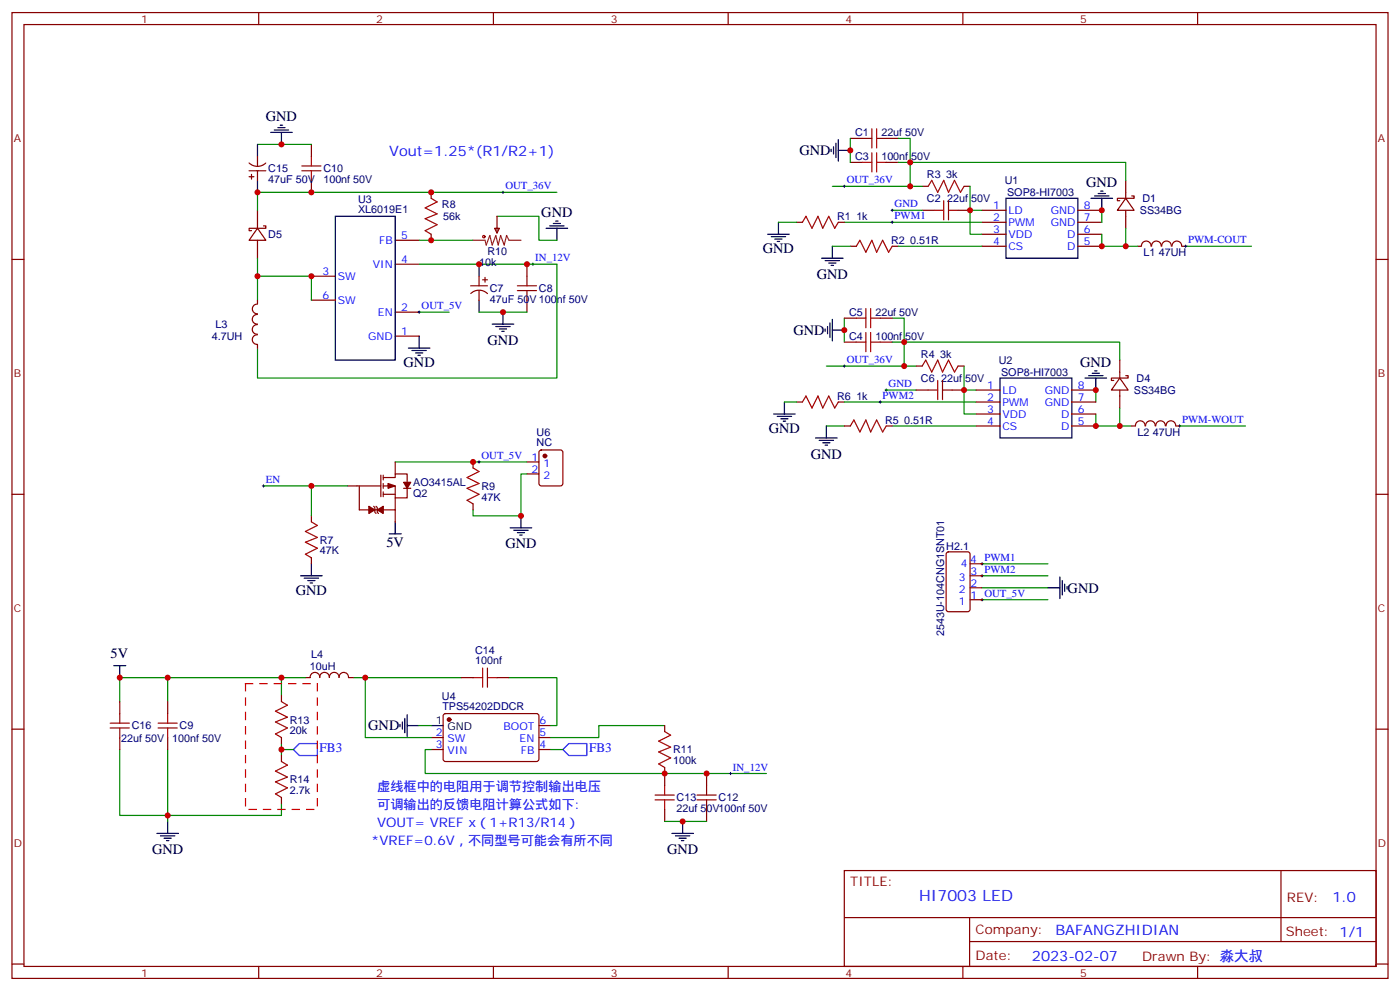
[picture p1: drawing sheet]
<svg xmlns="http://www.w3.org/2000/svg" width="412mm" height="292mm" viewBox="0 0 412 292" stroke-linecap="round" stroke-linejoin="round" font-family="sans-serif">
<g fill="none" stroke="#870000" stroke-width=".35">
<path d="M3.5 3.7h405.4v284.3h-405.4zM7.1 7.2h398.2v277.3h-398.2zM76.2 3.7v3.5M145.3 3.7v3.5M214.5 3.7v3.5M283.6 3.7v3.5M352.8 3.7v3.5M73.4 48a3.5 3.5 0 0 0 4.9 0M73.4 50.3h4.9M73.4 52h1.4M74.1 51.3v1.4M75.8 46v2.9"/>
<path d="M75.8 50.3v2.8M91.7 42.5v3.5M91.7 53.1v3.5M127 56.6v1.8M250.5 40.7h3.5M250.5 47.8h3.5M261.1 40.7h3.5M261.1 47.8h3.5M271.6 54.9h1.8M284 54.9h1.8M331.6 58.4l2.5 3.5h-5zM331.6 53.1v5.3"/>
<path d="M333.4 57.7h.7v.7h-5v.7h.7M3.5 76.4h3.6M75.8 67.2l2.5 3.5h-4.9zM75.8 61.9v5.3M75.8 70.7v5.3M77.6 66.5h.7v.7h-4.9v.7h.7M116.4 77.8h7.1M116.4 70.7h7.1M127 69v1.7M145.7 67.2h1.4l-.7 1.4zM146.4 63.7v4.9M155.2 77.8v3.5"/>
<path d="M234.6 65.4h1.8M246.9 65.4h1.8M250.5 72.5h1.7M262.8 72.5h1.8M271.6 61.9h3.6M282.2 61.9h3.6M289.3 61.9h7M289.3 65.4h7M289.3 69h7M289.3 72.5h7M317.5 61.9h7.1M317.5 65.4h7.1"/>
<path d="M317.5 69h7.1M317.5 72.5h7.1M331.6 61.9v5.3M335.1 72.5h1.1M336.2 72.5a1.41 1.41 0 0 1 1.4-1.5 1.41 1.41 0 0 1 1.4 1.5M339.2 72.5a1.41 1.41 0 0 1 1.4-1.5 1.41 1.41 0 0 1 1.4 1.5M342.2 72.5a1.41 1.41 0 0 1 1.4-1.5 1.41 1.41 0 0 1 1.4 1.5M345.3 72.5a1.41 1.41 0 0 1 1.4-1.5 1.41 1.41 0 0 1 1.4 1.5M348.2 72.5h1M405.3 76.4h3.6M75.8 92.6a1.41 1.41 0 0 0-1.5 1.4 1.41 1.41 0 0 0 1.5 1.4M75.8 95.6a1.41 1.41 0 0 0-1.5 1.4 1.41 1.41 0 0 0 1.5 1.4"/>
<path d="M75.8 89.5a1.41 1.41 0 0 0-1.5 1.4 1.41 1.41 0 0 0 1.5 1.5M75.8 98.6a1.41 1.41 0 0 0-1.5 1.4 1.41 1.41 0 0 0 1.5 1.4v1.1M75.8 88.4v1M91.7 81.3h7.1M91.7 88.4h7.1M116.4 99h7.1M116.4 91.9h7.1M138.6 84.1h5M138.7 86.4a3.5 3.5 0 0 1 4.9 0M141.1 81.3v2.8M141.1 85.5v2.9M142.2 82.4h1.4"/>
<path d="M142.9 81.7v1.4M155.2 88.4v3.5M248.7 93.7h3.5M259.3 93.7h3.5M234.6 118.4h1.8M246.9 118.4h1.8M248.7 100.7h3.5M259.3 100.7h3.5M269.9 114.8h3.5M269.9 107.8h1.7M280.5 114.8h3.5M282.2 107.8h1.8"/>
<path d="M287.5 114.8h7.1M287.5 118.4h7.1M315.7 114.8h7.1M315.7 118.4h7.1M329.8 111.3l2.5 3.5h-4.9zM329.8 106v5.3M329.8 114.8v5.3M331.6 110.6h.7v.7h-4.9v.7h.7M112.2 139.9v6.3M112.9 139.9v1.4M116.4 136v3.5M139.3 136v1.8"/>
<path d="M155.2 136h3.5M155.2 139.5h3.5M159 132.7l.5-.2h5.6l.7 .4v9.4l-.5 .7-5.8 .1-.7-.5-.1-9.4zM248.7 125.4h1.8M261.1 125.4h1.7M287.5 125.4h7.1M287.5 121.9h7.1M315.7 125.4h7.1M315.7 121.9h7.1M333.4 125.4h1M334.5 125.4a1.41 1.41 0 0 1 1.4-1.5 1.41 1.41 0 0 1 1.4 1.5M337.5 125.4a1.41 1.41 0 0 1 1.4-1.5 1.41 1.41 0 0 1 1.4 1.5"/>
<path d="M340.5 125.4a1.41 1.41 0 0 1 1.4-1.5 1.41 1.41 0 0 1 1.4 1.5M343.5 125.4a1.41 1.41 0 0 1 1.4-1.5 1.41 1.41 0 0 1 1.4 1.5M346.4 125.4h1.1M3.5 145.5h3.6M91.7 151.9v1.7M102.3 143.1h9.9M105.8 143.1v7h10.6M110.1 149l.3 .4v1.4l.4 .4M110.8 149l.3 .4v1.4l.4 .4M112.9 143.1h3.5v3.5h3.5v-3.5M112.9 140.6h3.5v-1.1h3.5v2.8M112.9 145.5h3.5"/>
<path d="M112.9 142.3v1.5M112.9 144.8v1.4M116.4 146.6v7M118.9 143.8h2.1M139.3 148.3v1.8M405.3 145.5h3.6M91.7 164.2v1.8M278.9 162.7l.5-.2h5.6l.7 .4 .1 16.5-.5 .6-5.9 .1-.7-.5v-16.4zM285.8 176.6h3.5M285.8 173h3.5M285.8 169.5h3.5M285.8 166h3.5"/>
<path d="M94.2 199.5a1.41 1.41 0 0 0-1.4-1.5 1.41 1.41 0 0 0-1.4 1.5h-1.4M94.2 199.4a1.41 1.41 0 0 1 1.4-1.5 1.41 1.41 0 0 1 1.4 1.5M97 199.4a1.41 1.41 0 0 1 1.4-1.5 1.41 1.41 0 0 1 1.5 1.5 1.4 1.4 0 0 1 1.4-1.4 1.4 1.4 0 0 1 1.3 1.4M102.7 199.5h1.4M135.8 199.5h3.5M146.4 199.5h3.5M3.5 214.7h3.6M35.3 206.6v3.5M35.3 217.1v3.6M49.4 206.6v3.5M49.4 217.1v3.6M82.9 204.8v1.8"/>
<path d="M82.9 217.1v1.8M127 217.1h3.5M130.8 210.3l.4-.2h27.1l.4 .7v13l-.7 .4-27-.1-.5-.6v-12.7zM158.7 217.1h3.6M158.7 213.6h3.6M195.8 213.6v1.8M405.3 214.7h3.6M82.9 222.4v1.8M82.9 234.8v1.7M127 220.7h3.5M158.7 220.7h3.6M195.8 226v5.2"/>
<path d="M195.8 238.3v3.5M208.1 227.7v3.5M208.1 238.3v3.5M248.7 256.3h156.6v28.2h-156.6zM377.3 256.3v20.9M248.7 270.1h156.5M285.6 277.2h119.6M285.6 270.1v14.2M3.5 283.8h3.6M76.2 284.5v3.5M145.3 284.5v3.5M214.5 284.5v3.5"/>
<path d="M283.6 284.5v3.5M352.8 284.5v3.5M405.3 283.8h3.6"/>
</g>
<g fill="none" stroke="#000" stroke-width=".35">
<path d="M79.7 39h6.4M80.8 38.3h4.2M81.8 37.6h2.2M82.5 36.9h.8M82.9 39v3.5M75.8 42.5v3.5M75.8 53.1v3.5M244.8 43.9v.7M245.5 43.2v2.1M246.2 42.2v4.2M246.9 44.3h3.6M246.9 41.1v6.3"/>
<path d="M296.3 58.4h21.2v17.6h-21.2zM321.4 58.4h6.3M322.4 57.7h4.3M323.5 57h2.1M324.2 56.3h.7M324.6 58.4v3.5M98.8 63.7h17.6v42.3h-17.6zM141.1 77.8v3.5M160.9 67.2h6.3M161.9 66.5h4.3M163 65.8h2.1M163.7 65.1h.7"/>
<path d="M164 67.2v3.5M226.1 69h6.4M227.2 69.7h4.2M228.2 70.4h2.2M229 71.1h.7M229.3 65.4v3.6M242 76h6.4M243.1 76.7h4.2M244.1 77.4h2.1M244.8 78.1h.7M245.2 72.5v3.5M123.5 99v3.5"/>
<path d="M141.1 88.4v3.5M145 95.4h6.3M146 96.1h4.3M147.1 96.8h2.1M147.8 97.5h.7M148.2 91.9v3.5M243.1 96.8v.7M243.8 96.1v2.1M244.5 95.1v4.2M245.2 94v6.4M245.2 97.2h3.5M120.3 102.5h6.3"/>
<path d="M121.4 103.2h4.2M122.4 103.9h2.1M123.1 104.6h.7M231.1 118.4v3.5M294.6 111.3h21.1v17.6h-21.1zM319.6 111.3h6.4M320.7 110.6h4.2M321.7 109.9h2.1M322.4 109.2h.7M322.8 111.3v3.5M227.9 121.9h6.3M229 122.6h4.2"/>
<path d="M230 123.3h2.1M230.7 124h.7M240.2 128.9h6.4M241.3 129.6h4.2M242.4 130.4h2.1M243.1 131.1h.7M243.4 125.4v3.5M114.7 157.2h3.5M116.4 153.6v3.6M150.3 155.4h6.3M151.3 156.1h4.3M152.4 156.8h2.1"/>
<path d="M153.1 157.5h.7M153.5 151.9v3.5M88.5 169.5h6.4M89.6 170.2h4.2M90.7 170.9h2.1M91.4 171.6h.7M91.7 166v3.5M308.7 173h3.5M312.2 169.9v6.3M312.9 170.9v4.3M313.6 172v2.1M314.3 172.7v.7"/>
<path d="M33.5 196h3.5M35.3 196v3.5M117.8 213.3v.7M118.5 212.5v2.2M119.2 211.5v4.2M119.9 213.6h3.6M119.9 210.4v6.4M127 213.6h3.5M46.2 245.4h6.4M47.3 246.1h4.2M48.3 246.8h2.1M49 247.5h.7"/>
<path d="M49.4 241.8v3.6M197.9 245.4h6.4M199 246.1h4.2M200 246.8h2.1M200.7 247.5h.7M201.1 241.8v3.6"/>
</g>
<g fill="none" stroke="#008700" stroke-width=".35">
<path d="M75.8 42.5h15.9M164 56.6h-88.2v5.3M245.2 54.9h26.4M250.5 40.7v7.1M264.6 40.7h3.5v7.1h-3.5M285.8 54.9v7M331.6 53.1v-5.3h-63.5v7.1M75.8 76v5.3M123.5 77.8h40.5v33.5h-88.2v-8.8M123.5 70.7h15.8M146.4 63.7h12.3v7h5.3M229.3 65.4h5.3"/>
<path d="M245.2 72.5h5.3M248.7 65.4h40.6M262.8 61.9h8.8M264.6 72.5h24.7M289.3 61.9h-3.5v7.1h3.5M324.6 69v3.5h10.5M324.6 61.9v3.5M331.6 67.2v5.3M349.2 72.5h19.5M75.8 88.4v-7.1h15.9v7.1M123.5 91.9h8.8M141.1 91.9h14.1"/>
<path d="M248.7 93.7v7M262.8 93.7h3.5v7h-3.5M231.1 118.4h3.5M243.4 107.8h26.5M248.7 118.4h38.8M261.1 114.8h8.8M284 107.8v7M287.5 114.8h-3.5v7.1h3.5M322.8 114.8v3.6M329.8 106v-5.3h-63.5v7.1M116.4 136h38.8M155.2 139.5h-1.7v12.4h-14.2v-1.8"/>
<path d="M243.4 125.4h5.3M262.8 125.4h24.7M322.8 121.9v3.5h10.6M329.8 120.1v5.3M347.5 125.4h19.4M77.6 143.1h24.7M91.7 143.1v8.8M289.3 166h19.4M289.3 169.5h19.4M289.3 173h19.4M289.3 176.6h19.4M49.4 199.5h-14.1v7.1"/>
<path d="M82.9 199.5h-33.5v7.1M90 199.5h-7.1v5.3M104.1 199.5h3.5M135.8 199.5h-28.2v17.6h19.4M149.9 199.5h14.1v14.1h-1.7M82.9 218.9v3.5M123.5 213.6h3.5M195.8 213.6h-19.4v3.5h-14.1M35.3 220.7v19.4h47.6v-3.6M49.4 220.7v21.1M82.9 220.7h3.5M127 220.7h-1.8v7h100.6"/>
<path d="M162.3 220.7h3.5M195.8 241.8h12.3"/>
</g>
<g fill="none" stroke="#a10000" stroke-width=".35">
<path d="M256.8 37.9v5.7M258.2 37.9v5.7M88.9 50.3h5.6M88.9 48.9h5.6M91.7 46v2.9M91.7 50.3v2.8M127 58.4l1.8 1-3.6 1.8 3.6 1.8-3.6 1.4 3.6 1.7-3.6 1.8 1.8 1.1M254 40.7h2.8M254 47.8h2.8M256.8 45v5.6M258.2 40.7h2.9M258.2 45v5.6"/>
<path d="M258.2 47.8h2.9M273.4 54.9l1.1-1.8 1.7 3.5 1.8-3.5 1.4 3.5 1.8-3.5 1.7 3.5 1.1-1.7M278 59.1v5.6M279.4 59.1v5.6M236.4 65.4l1-1.7 1.8 3.5 1.7-3.5 1.5 3.5 1.7-3.5 1.8 3.5 1-1.8M252.2 72.5l1.1-1.8 1.8 3.6 1.7-3.6 1.4 3.6 1.8-3.6 1.8 3.6 1-1.8M275.2 61.9h2.8M279.4 61.9h2.8M152.4 85.5h5.6M152.4 84.1h5.6M155.2 81.3v2.8M155.2 85.5v2.9"/>
<path d="M252.2 93.7h2.9M255.1 90.8v5.7M255.1 97.9v5.6M256.5 90.8v5.7M256.5 97.9v5.6M256.5 93.7h2.8M236.4 118.4l1-1.8 1.8 3.5 1.7-3.5 1.5 3.5 1.7-3.5 1.8 3.5 1-1.7M252.2 100.7h2.9M256.5 100.7h2.8M271.6 107.8l1.1-1.8 1.8 3.5 1.7-3.5 1.4 3.5 1.8-3.5 1.8 3.5 1-1.7M273.4 114.8h2.8M276.2 112v5.7"/>
<path d="M277.6 114.8h2.9M277.6 112v5.7M139.3 137.8l1.8 1-3.5 1.8 3.5 1.7-3.5 1.5 3.5 1.7-3.5 1.8 1.7 1M250.5 125.4l1-1.8 1.8 3.6 1.8-3.6 1.4 3.6 1.7-3.6 1.8 3.6 1.1-1.8M91.7 153.6l1.8 1.1-3.5 1.8 3.5 1.7-3.5 1.4 3.5 1.8-3.5 1.8 1.7 1M139.3 199.5h2.9M142.2 196.7v5.6M143.6 196.7v5.6M143.6 199.5h2.8M32.5 214.3h5.6M32.5 212.9h5.6M35.3 210.1v2.8"/>
<path d="M35.3 214.3v2.8M46.6 214.3h5.6M46.6 212.9h5.6M49.4 210.1v2.8M49.4 214.3v2.8M82.9 206.6l1.8 1-3.6 1.8 3.6 1.7-3.6 1.4 3.6 1.8-3.6 1.8 1.8 1M195.8 215.4l1.8 1-3.6 1.8 3.6 1.8-3.6 1.4 3.6 1.7-3.6 1.8 1.8 1.1M82.9 224.2l1.8 1-3.6 1.8 3.6 1.8-3.6 1.4 3.6 1.8-3.6 1.7 1.8 1.1M193 235.5h5.6M193 234.1h5.6M195.8 231.2v2.9M195.8 235.5v2.8"/>
<path d="M205.3 235.5h5.7M205.3 234.1h5.7M208.1 231.2v2.9M208.1 235.5v2.8"/>
<circle cx="142.5" cy="69.7" r=".35"/>
</g>
<g fill="none" stroke="#000" stroke-width=".29">
<path d="M147.8 56.6h.7M148.2 56.3v.7M248.4 54.9h.7M248.7 54.5v.7M156.6 77.8h.7M157 77.4v.7M262.5 61.9h.7M262.5 65.4h.7M262.8 61.6v.7M262.8 65.1v.7M348.9 72.5h.7M349.2 72.1v.7"/>
<path d="M123.1 91.9h.7M123.5 91.5v.8M248.4 107.8h.7M248.7 107.4v.7M258.9 118.4h.7M259.3 118v.7M260.7 114.8h.7M261.1 114.5v.7M140.8 136h.7M141.1 135.6v.7M347.1 125.4h.7M347.5 125.1v.7"/>
<path d="M77.3 143.1h.7M77.6 142.7v.7M288.9 169.5h.7M288.9 166h.7M288.9 176.6h.7M289.3 165.6v.7M289.3 169.2v.7M289.3 176.2v.7M214.8 227.7h.7M215.2 227.4v.7"/>
</g>
<g fill="#870000" stroke="#870000" stroke-width=".35">
<path d="M108.7 149l1.7 1.1-1.7 1.1z"/>
<path d="M111.1 150.1l1.8-1.1v2.2z"/>
<path d="M118.9 142h2.1l-1.1 1.8z"/>
<path d="M114.3 142.3l2.1 .8-2.1 .7z"/>
<circle cx="132.3" cy="211.8" r=".53"/>
<circle cx="160.5" cy="134.2" r=".53"/>
</g>
<path d="M86.4 220.7l1.8-1.8h5.3v3.5h-5.3zM165.8 220.7l1.8-1.8h5.3v3.5h-5.3z" fill="none" stroke="#00f" stroke-width=".35"/>
<path d="M72.3 201.3h21.2v37h-21.2z" fill="none" stroke="#f00" stroke-width=".35" stroke-dasharray="2.1 2.1"/>
<path d="M139.3 70.7h3.6l.3 1.4 1.1-2.8 .7 2.8 1-2.8 .8 2.8 .7-2.8 1 2.8 .7-2.8 .7 1.4h3.6" fill="none" stroke="#8c2424" stroke-width=".35"/>
<g fill="#c00">
<circle cx="324.6" cy="72.5" r=".88"/>
<circle cx="324.6" cy="61.9" r=".88"/>
<circle cx="331.6" cy="72.5" r=".88"/>
<circle cx="268.1" cy="54.9" r=".88"/>
<circle cx="268.1" cy="47.8" r=".88"/>
<circle cx="250.5" cy="44.3" r=".88"/>
<circle cx="285.8" cy="61.9" r=".88"/>
<circle cx="284" cy="114.8" r=".88"/>
<circle cx="248.7" cy="97.2" r=".88"/>
<circle cx="266.3" cy="100.7" r=".88"/>
<circle cx="266.3" cy="107.8" r=".88"/>
<circle cx="329.8" cy="125.4" r=".88"/>
<circle cx="322.8" cy="114.8" r=".88"/>
<circle cx="322.8" cy="125.4" r=".88"/>
<circle cx="91.7" cy="81.3" r=".88"/>
<circle cx="75.8" cy="81.3" r=".88"/>
<circle cx="127" cy="56.6" r=".88"/>
<circle cx="91.7" cy="56.6" r=".88"/>
<circle cx="155.2" cy="77.8" r=".88"/>
<circle cx="141.1" cy="77.8" r=".88"/>
<circle cx="75.8" cy="56.6" r=".88"/>
<circle cx="82.9" cy="42.5" r=".88"/>
<circle cx="35.3" cy="199.5" r=".88"/>
<circle cx="107.6" cy="199.5" r=".88"/>
<circle cx="49.4" cy="240.1" r=".88"/>
<circle cx="82.9" cy="220.7" r=".88"/>
<circle cx="49.4" cy="199.5" r=".88"/>
<circle cx="195.8" cy="227.7" r=".88"/>
<circle cx="82.9" cy="199.5" r=".88"/>
<circle cx="208.1" cy="227.7" r=".88"/>
<circle cx="201.1" cy="241.8" r=".88"/>
<circle cx="127" cy="70.7" r=".88"/>
<circle cx="148.2" cy="91.9" r=".88"/>
<circle cx="91.7" cy="143.1" r=".88"/>
<circle cx="139.3" cy="136" r=".88"/>
<circle cx="153.5" cy="151.9" r=".88"/>
</g>
<text font-size="4.6" fill="#00f" x="270.8" y="265.3">HI7003 LED</text>
<g font-size="4.2">
<text x="78.3" y="35.7">GND</text>
<text x="235.5" y="45.7">GND</text>
<text x="320" y="55.2">GND</text>
<text x="159.5" y="64">GND</text>
<text x="224.7" y="74.6">GND</text>
<text x="240.6" y="82.1">GND</text>
<text x="143.6" y="101.5">GND</text>
<text x="233.7" y="98.6">GND</text>
<text x="118.9" y="108.1">GND</text>
<text x="318.2" y="108.1">GND</text>
<text x="226.5" y="127.5">GND</text>
<text x="238.8" y="135">GND</text>
<text x="113.8" y="161.1">5V</text>
<text x="148.9" y="161.4">GND</text>
<text x="87.1" y="175.2">GND</text>
<text x="314.5" y="174.5">GND</text>
<text x="32.6" y="193.8">5V</text>
<text x="108.5" y="215">GND</text>
<text x="44.8" y="251.4">GND</text>
<text x="196.5" y="251.4">GND</text>
</g>
<g font-size="4.2" fill="#00f">
<text x="114.7" y="46">Vout=1.25*(R1/R2+1)</text>
<text x="392.5" y="265.6">1.0</text>
<text x="310.9" y="275.1">BAFANGZHIDIAN</text>
<text x="304" y="282.9">2023-02-07</text>
</g>
<g font-size="3.9" fill="#00f">
<text x="94.2" y="221.5">FB3</text>
<text x="173.5" y="221.5">FB3</text>
<text x="111.1" y="233">虚线框中的电阻用于调节控制输出电压</text>
<text x="111.1" y="238.3">可调输出的反馈电阻计算公式如下:</text>
<text x="111.1" y="243.6">VOUT= VREF x（1+R13/R14）</text>
<text x="109.4" y="248.9">*VREF=0.6V，不同型号可能会有所不同</text>
</g>
<g font-size="3.9" fill="#800">
<text x="250.5" y="260.9">TITLE:</text>
<text x="379.1" y="265.6">REV:</text>
<text x="287.4" y="275.1">Company:</text>
<text x="378.7" y="275.7">Sheet: 1/1</text>
<text x="287.4" y="282.8">Date:</text>
<text x="336.4" y="282.8">Drawn By: 淼大叔</text>
</g>
<g font-size="3.2" fill="#800">
<text x="41.6" y="6.7">1</text>
<text x="110.8" y="6.7">2</text>
<text x="179.9" y="6.7">3</text>
<text x="249.1" y="6.7">4</text>
<text x="318.2" y="6.7">5</text>
<text x="4.1" y="41.8">A</text>
<text x="405.9" y="41.8">A</text>
<text x="4.1" y="110.9">B</text>
<text x="405.9" y="110.9">B</text>
<text x="4.1" y="180.1">C</text>
<text x="405.9" y="180.1">C</text>
<text x="4.1" y="249.2">D</text>
<text x="405.9" y="249.2">D</text>
<text x="41.6" y="287.5">1</text>
<text x="110.8" y="287.5">2</text>
<text x="179.9" y="287.5">3</text>
<text x="249.1" y="287.5">4</text>
<text x="318.2" y="287.5">5</text>
</g>
<g font-size="3.2" fill="#000080">
<text x="251.9" y="40.1">C1</text>
<text x="259.6" y="40.1">22uf 50V</text>
<text x="251.9" y="47.2">C3</text>
<text x="259.6" y="47.2">100nf 50V</text>
<text x="79" y="53.9">47uF 50V</text>
<text x="79" y="50.7">C15</text>
<text x="95.2" y="53.8">100nf 50V</text>
<text x="95.2" y="50.6">C10</text>
<text x="273.1" y="52.4">R3</text>
<text x="278.7" y="52.4">3k</text>
<text x="105.5" y="59.7">U3</text>
<text x="273.1" y="59.5">C2</text>
<text x="279" y="59.5">22uf 50V</text>
<text x="296" y="54.2">U1</text>
<text x="296.7" y="57.8">SOP8-HI7003</text>
<text x="336.6" y="59.5">D1</text>
<text x="105.5" y="62.6">XL6019E1</text>
<text x="130.2" y="61.3">R8</text>
<text x="130.5" y="64.8">56k</text>
<text x="246.6" y="64.8">R1</text>
<text x="252.3" y="64.8">1k</text>
<text x="335.8" y="63.1">SS34BG</text>
<text x="79" y="70.1">D5</text>
<text x="262.5" y="71.8">R2</text>
<text x="268.1" y="71.9">0.51R</text>
<text x="143.6" y="75.1">R10</text>
<text x="336.8" y="75.4">L1</text>
<text x="341.3" y="75.4">47UH</text>
<text x="141.1" y="78.3">10k</text>
<text x="144.3" y="89.1">47uF 50V 100nf 50V</text>
<text x="144.3" y="86">C7</text>
<text x="158.7" y="85.9">C8</text>
<text x="250.1" y="93">C5</text>
<text x="257.9" y="93">22uf 50V</text>
<text x="62.4" y="100.1">4.7UH</text>
<text x="63.4" y="96.6">L3</text>
<text x="250.1" y="100.1">C4</text>
<text x="257.9" y="100.1">100nf 50V</text>
<text x="271.3" y="105.4">R4</text>
<text x="276.9" y="105.4">3k</text>
<text x="294.2" y="107.2">U2</text>
<text x="271.3" y="112.4">C6</text>
<text x="277.3" y="112.4">22uf 50V</text>
<text x="294.9" y="110.7">SOP8-HI7003</text>
<text x="334.8" y="112.4">D4</text>
<text x="246.6" y="117.7">R6</text>
<text x="252.3" y="117.7">1k</text>
<text x="334" y="116">SS34BG</text>
<text x="260.7" y="124.8">R5</text>
<text x="266.4" y="124.8">0.51R</text>
<text x="158.1" y="131.4">NC</text>
<text x="158.1" y="128.2">U6</text>
<text x="335.1" y="128.3">L2</text>
<text x="339.6" y="128.3">47UH</text>
<text x="121.7" y="143">AO3415AL</text>
<text x="121.7" y="146.2">Q2</text>
<text x="141.8" y="147.4">47K</text>
<text x="141.8" y="144.2">R9</text>
<text x="94.2" y="160.1">R7</text>
<text x="278.7" y="161.8">H2.1</text>
<text x="94.2" y="163.2">47K</text>
<text x="278.1" y="187.4" transform="rotate(-90 278.1 187.4)">2543U-104CNG1SNT01</text>
<text x="91.3" y="197.1">10uH</text>
<text x="91.7" y="193.6">L4</text>
<text x="140" y="195.6">100nf</text>
<text x="140" y="192.5">C14</text>
<text x="130.2" y="205.9">U4</text>
<text x="130.3" y="209.1">TPS54202DDCR</text>
<text x="38.8" y="214.7">C16</text>
<text x="52.9" y="214.7">C9</text>
<text x="85.4" y="213">R13</text>
<text x="35.7" y="218.3">22uf 50V</text>
<text x="50.7" y="218.3">100nf 50V</text>
<text x="85.4" y="216.1">20k</text>
<text x="198.3" y="221.8">R11</text>
<text x="198.3" y="225">100k</text>
<text x="85.4" y="233.8">2.7k</text>
<text x="85.4" y="230.7">R14</text>
<text x="199.3" y="239">22uf 50V100nf 50V</text>
<text x="199.3" y="235.8">C13</text>
<text x="211.7" y="235.8">C12</text>
</g>
<g font-size="3.2" fill="#00f">
<text x="249.4" y="54">OUT_36V</text>
<text x="148.9" y="55.7">OUT_36V</text>
<text x="263.5" y="61">GND</text>
<text x="263.5" y="64.6">PWM1</text>
<text x="292.6" y="61.6">1</text>
<text x="292.6" y="65.1">2</text>
<text x="297" y="63">LD</text>
<text x="309.5" y="63">GND</text>
<text x="319.3" y="65.1">7</text>
<text x="319.3" y="61.6">8</text>
<text x="111.7" y="71.8">FB</text>
<text x="118.2" y="70.4">5</text>
<text x="292.6" y="68.6">3</text>
<text x="297" y="66.5">PWM</text>
<text x="297" y="70">VDD</text>
<text x="309.5" y="66.5">GND</text>
<text x="314.3" y="70">D</text>
<text x="319.3" y="68.6">6</text>
<text x="350" y="71.6">PWM-COUT</text>
<text x="118.2" y="77.4">4</text>
<text x="157.7" y="76.9">IN_12V</text>
<text x="292.6" y="72.1">4</text>
<text x="297" y="73.6">CS</text>
<text x="314.3" y="73.6">D</text>
<text x="319.3" y="72.1">5</text>
<text x="95" y="81">3</text>
<text x="99.5" y="82.4">SW</text>
<text x="109.8" y="78.8">VIN</text>
<text x="95" y="88">6</text>
<text x="99.5" y="89.4">SW</text>
<text x="111.3" y="93">EN</text>
<text x="118.2" y="91.5">2</text>
<text x="124.2" y="91">OUT_5V</text>
<text x="108.4" y="100">GND</text>
<text x="118.2" y="98.6">1</text>
<text x="249.4" y="106.9">OUT_36V</text>
<text x="261.8" y="113.9">GND</text>
<text x="260" y="117.5">PWM2</text>
<text x="290.8" y="114.5">1</text>
<text x="290.8" y="118">2</text>
<text x="295.3" y="115.9">LD</text>
<text x="295.3" y="119.4">PWM</text>
<text x="307.7" y="119.4">GND</text>
<text x="307.7" y="115.9">GND</text>
<text x="317.5" y="118">7</text>
<text x="317.5" y="114.5">8</text>
<text x="290.8" y="121.5">3</text>
<text x="290.8" y="125.1">4</text>
<text x="295.3" y="122.9">VDD</text>
<text x="312.6" y="122.9">D</text>
<text x="317.5" y="125.1">5</text>
<text x="317.5" y="121.5">6</text>
<text x="348.2" y="124.5">PWM-WOUT</text>
<text x="295.3" y="126.5">CS</text>
<text x="312.6" y="126.5">D</text>
<text x="141.8" y="135.1">OUT_5V</text>
<text x="156.6" y="135.6">1</text>
<text x="160.1" y="137.4">1</text>
<text x="78.3" y="142.2">EN</text>
<text x="156.6" y="139.2">2</text>
<text x="160.1" y="140.9">2</text>
<text x="283" y="167">4</text>
<text x="285.8" y="165.6">4 PWM1</text>
<text x="282.4" y="170.9">3</text>
<text x="285.9" y="172.7">2</text>
<text x="285.9" y="169.2">3 PWM2</text>
<text x="282.4" y="178">1</text>
<text x="282.4" y="174.4">2</text>
<text x="285.9" y="176.2">1 OUT_5V</text>
<text x="148.3" y="215">BOOT</text>
<text x="158.9" y="213.3">6</text>
<text x="128.3" y="216.8">2</text>
<text x="128.3" y="220.3">3</text>
<text x="131.8" y="218.5">SW</text>
<text x="153.1" y="218.5">EN</text>
<text x="158.9" y="220.3">4</text>
<text x="158.9" y="216.8">5</text>
<text x="131.8" y="222.1">VIN</text>
<text x="153.4" y="222.1">FB</text>
<text x="215.9" y="226.8">IN_12V</text>
</g>
<g font-size="3.2">
<text x="128.3" y="213.3">1</text>
<text x="131.8" y="215">GND</text>
</g>
</svg>
